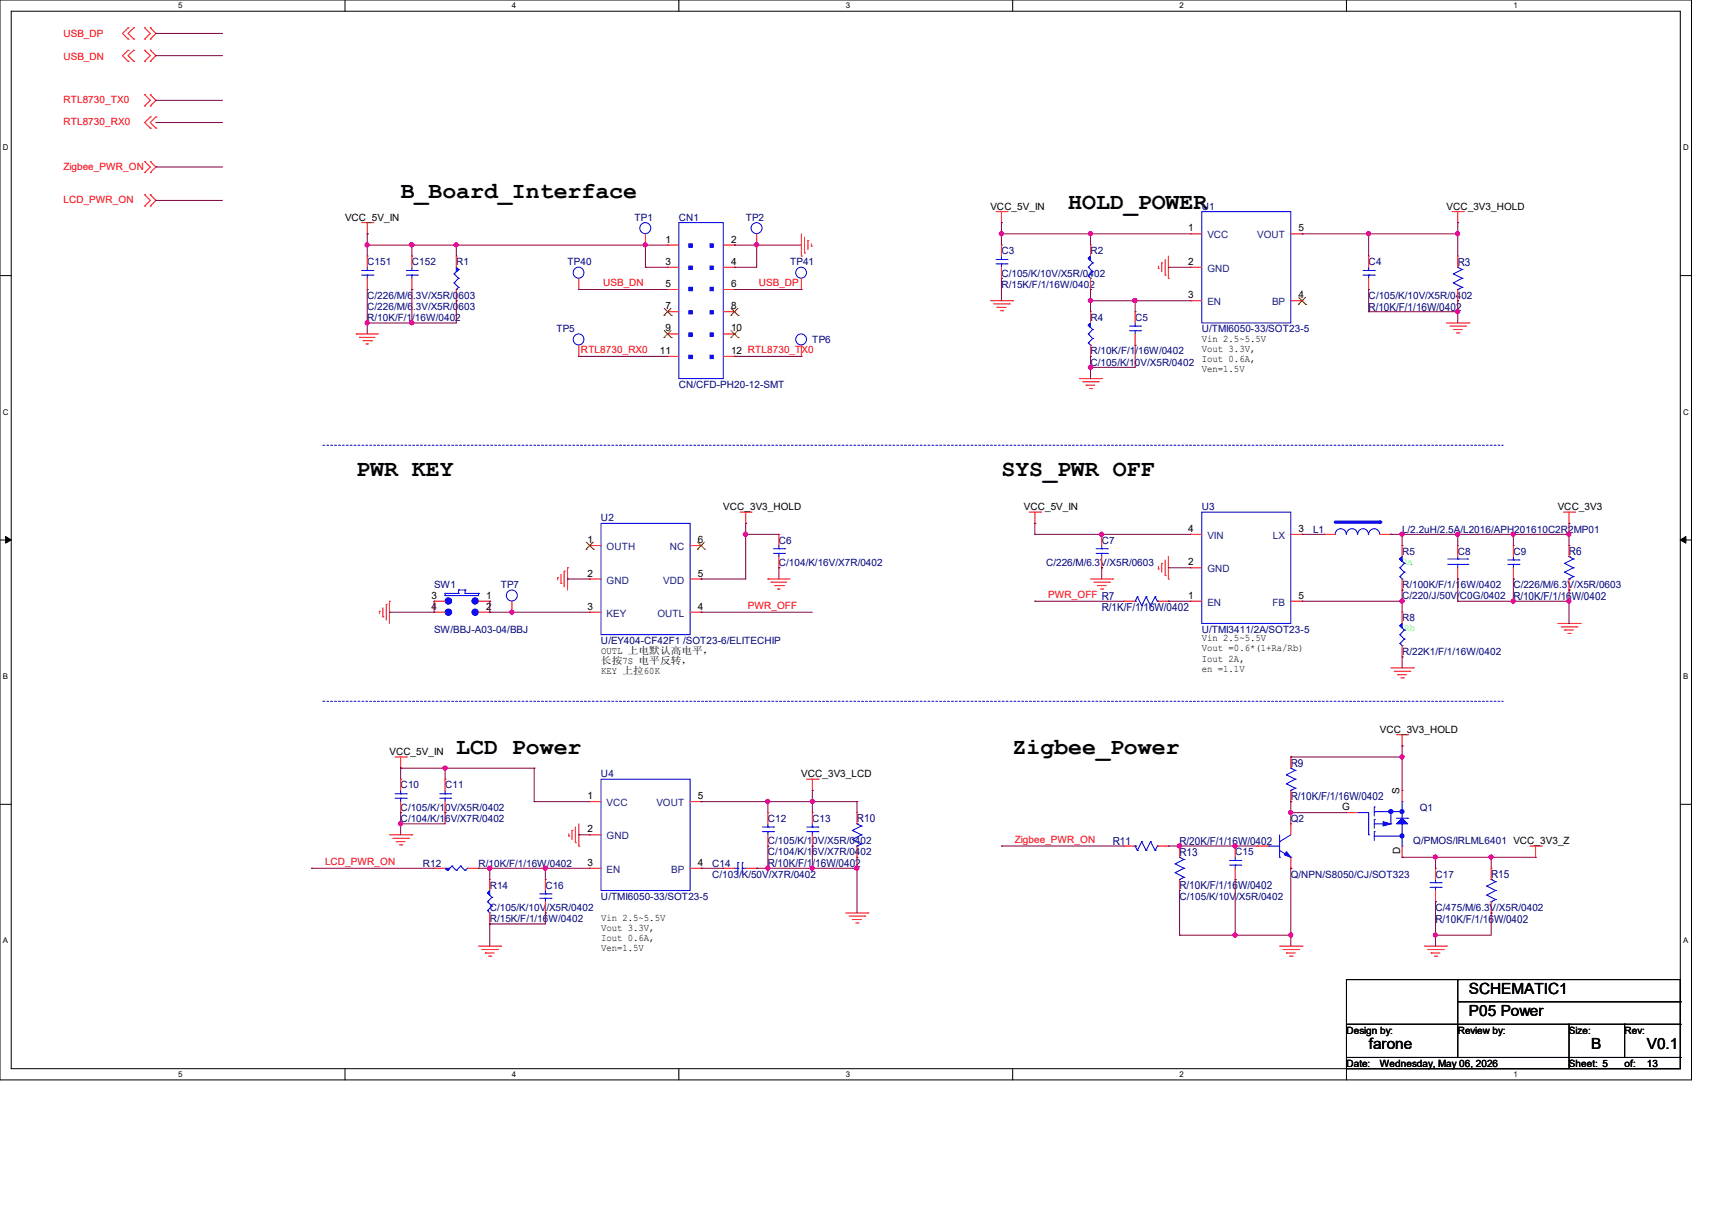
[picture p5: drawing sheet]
<svg xmlns="http://www.w3.org/2000/svg" width="297mm" height="210mm" viewBox="0 0 297 210" stroke-linecap="round" stroke-linejoin="round" font-family="sans-serif">
<path d="M0 0h293.5v187.3h-293.5zM1.9 1.9h289.6v183.4h-289.6z" fill="none" stroke="#000" stroke-width=".17"/>
<g fill="#fff">
<path d="M30.9 .2h.8v1.5h-.8z"/>
<path d="M30.9 185.5h.8v1.6h-.8z"/>
</g>
<path d="M59.9 0v1.9M59.9 185.3v2" fill="none" stroke="#000" stroke-width=".17"/>
<g fill="#fff">
<path d="M88.8 .2h.8v1.5h-.8z"/>
<path d="M88.8 185.5h.8v1.6h-.8z"/>
</g>
<path d="M117.8 0v1.9M117.8 185.3v2" fill="none" stroke="#000" stroke-width=".17"/>
<g fill="#fff">
<path d="M146.7 .2h.8v1.5h-.8z"/>
<path d="M146.7 185.5h.8v1.6h-.8z"/>
</g>
<path d="M175.7 0v1.9M175.7 185.3v2" fill="none" stroke="#000" stroke-width=".17"/>
<g fill="#fff">
<path d="M204.6 .2h.8v1.5h-.8z"/>
<path d="M204.6 185.5h.8v1.6h-.8z"/>
</g>
<path d="M233.6 0v1.9M233.6 185.3v2" fill="none" stroke="#000" stroke-width=".17"/>
<g fill="#fff">
<path d="M262.6 .2h.7v1.5h-.7z"/>
<path d="M262.6 185.5h.7v1.6h-.7z"/>
<path d="M.5 24.8h1v1.6h-1z"/>
<path d="M292 24.8h1v1.6h-1z"/>
<path d="M.5 70.7h1v1.5h-1z"/>
<path d="M292 70.7h1v1.5h-1z"/>
</g>
<path d="M0 47.8h1.9M291.5 47.8h2" fill="none" stroke="#000" stroke-width=".17"/>
<g fill="#fff">
<path d="M.5 116.5h.9v1.6h-.9z"/>
<path d="M292 116.5h.9v1.6h-.9z"/>
</g>
<path d="M0 93.6h1.9M291.5 93.6h2" fill="none" stroke="#000" stroke-width=".17"/>
<path d="M1 93l.9 .6-.9 .6zM291.5 93.6l1-.6v1.2z" fill="#000" stroke="#000" stroke-width=".17"/>
<g fill="#fff">
<path d="M.5 162.4h.9v1.5h-.9z"/>
<path d="M292 162.4h.9v1.5h-.9z"/>
</g>
<g fill="none" stroke="#000" stroke-width=".17">
<path d="M0 139.5h1.9M291.5 139.5h2M233.6 169.9h57.9v15.4h-57.9zM233.6 177.6h57.9M252.9 169.9h.1M252.9 173.7h38.6M252.9 169.9v13.5M272.2 177.6h.1M272.2 177.6v7.7M281.9 177.6h.1M281.9 177.6v5.8M291.5 177.6h.1"/>
<path d="M291.5 173.7h.1M233.6 183.4h57.9M291.5 183.4h.1"/>
</g>
<path d="M56 77.2h204.6M260.6 77.2h.1M56 121.6h204.6M260.6 121.6h.1" fill="none" stroke="#00f" stroke-width=".17" stroke-dasharray=".3 .3"/>
<g fill="none" stroke="#f00" stroke-width=".17">
<path d="M22.2 6.8h.1M22.2 4.8h.1M22.2 10.6h.1M22.2 8.7h.1M22.2 4.8l-.9 1 .9 1M22.2 8.7l-.9 1 .9 .9M23.2 6.8h.1M23.2 4.8h.1M23.2 10.6h.1M23.2 8.7h.1M23.2 4.8l-1 1 1 1M23.2 8.7l-1 1 1 .9"/>
<path d="M25.1 6.8h.1M25.1 4.8h.1M25.1 10.6h.1M25.1 8.7h.1M25.1 18.4h.1M25.1 16.4h.1M25.1 4.8l1 1-1 1M25.1 8.7l1 1-1 .9M25.1 16.4l1 1-1 1M26.1 4.8h.1M26.1 6.8h.1M26.1 8.7h.1"/>
<path d="M26.1 10.6h.1M26.1 16.4h.1M26.1 18.4h.1M26.1 4.8l1 1-1 1M26.1 8.7l1 1-1 .9M26.1 16.4l1 1-1 1M25.1 29.9h.1M25.1 28h.1M25.1 35.7h.1M25.1 33.8h.1M25.1 28l1 1-1 .9M25.1 33.8l1 1-1 .9"/>
<path d="M26.1 28h.1M26.1 29.9h.1M26.1 22.2h.1M26.1 20.3h.1M26.1 33.8h.1M26.1 35.7h.1M26.1 28l1 1-1 .9M26.1 20.3l-1 1 1 .9M26.1 33.8l1 1-1 .9M27.1 22.2h.1M27.1 20.3h.1M27.1 20.3l-1 1 1 .9"/>
<path d="M62.7 38.6h2M63.7 38.6v2M64.7 38.6h.1M172.8 36.7h1.9M173.7 38.6h.1M173.7 36.7v1.9M174.7 36.7h.1M251.9 36.7h2M252.9 38.6h.1M252.9 36.7v1.9M253.9 36.7h.1M61.8 57.9h.1"/>
<path d="M61.8 57.9h3.9M62.4 58.5h.1M62.4 58.5h2.7M62.9 59.1h1.6M63.5 59.6h.1M63.5 59.6h.4M63.7 40.6h.1M63.7 44.4h.1M63.7 50.2h.1M63.7 44.4v2M63.7 48.3v1.9M64.5 59.1h.1"/>
<path d="M71.5 44.4h.1M71.5 50.2h.1M71.5 44.4v2M71.5 48.3v1.9M79.2 44.4h.1M79.2 52.2h.1M79.2 44.4v2M79.2 50.2v2M100.4 50.2h.1M100.4 48.3v1.9M100.4 59.9v1.9M112 42.5h.1"/>
<path d="M112 40.6v1.9M115.8 42.5h.1M115.8 46.4h.1M115.8 50.2h.1M115.8 54.1h.1M115.8 57.9h.1M115.8 57.9h2M115.8 46.4h2M115.8 42.5h2M115.8 50.2h2M115.8 54.1h2M125.5 57.9h1.9"/>
<path d="M125.5 46.4h1.9M125.5 42.5h1.9M125.5 50.2h1.9M125.5 54.1h1.9M127.4 42.5h.1M127.4 46.4h.1M127.4 50.2h.1M127.4 54.1h.1M127.4 57.9h.1M131.3 42.5h.1M131.3 40.6v1.9M139 44.4h.1"/>
<path d="M139 50.2h.1M139 40.6v3.8M139 48.3v1.9M139 59.9v1.9M139.6 43.9h.1M139.6 41.1v2.8M140.2 41.7h.1M140.2 41.7v1.6M140.8 42.7h.1M140.8 42.3v.4M171.8 52.2h3.9M172.4 52.7h2.7"/>
<path d="M173 53.3h.1M173 53.3h1.5M173.6 53.9h.3M173.7 42.5h.1M173.7 48.3h.1M173.7 42.5v1.9M173.7 46.4v1.9M173.9 53.9h.1M175.1 52.7h.1M175.7 52.2h.1M189.2 42.5h.1M189.2 50.2h.1"/>
<path d="M189.2 54.1h.1M189.2 42.5v1.9M189.2 48.3v1.9M189.2 54.1v1.9M189.2 59.9v1.9M196.9 54.1h.1M196.9 59.9h.1M196.9 54.1v1.9M196.9 57.9v2M201 46.5h.1M201 46.1v.4M201.5 45.6h.1"/>
<path d="M201.5 45.6v1.5M202.1 47.7h.1M202.1 45v2.7M202.7 48.3h.1M202.7 44.4v3.9M206.6 40.6h.1M206.6 46.4h.1M206.6 52.2h.1M206.6 52.2h1.9M206.6 40.6h1.9M206.6 46.4h1.9M223.9 52.2h2"/>
<path d="M223.9 40.6h2M225.9 52.2h.1M225.9 40.6h.1M237.4 44.4h.1M237.4 50.2h.1M237.4 44.4v2M237.4 48.3v1.9M251 56h3.8M251.5 56.6h2.8M252.1 57.1h.1M252.1 57.1h1.6M252.7 57.7h.4"/>
<path d="M253.1 57.7h.1M254.3 56.6h.1M254.8 56h.1M100.4 61.8h.1M115.8 61.8h.1M115.8 61.8h2M125.5 61.8h1.9M127.4 61.8h.1M139 61.8h.1M187.3 65.7h3.8M187.8 66.2h2.7M188.4 66.8h.1"/>
<path d="M188.4 66.8h1.5M189 67.4h.4M189.2 61.8h.1M189.4 67.4h.1M190.5 66.2h.1M191.1 65.7h.1M97.3 99.6v1.6M97.9 99.1h.1M97.9 99.1v2.7M98.5 98.5h.1M98.5 98.5v3.8M102.3 94.6h.1"/>
<path d="M102.3 94.6h2M119.7 94.6h1.9M121.6 94.6h.1M128.4 88.8h1.9M129.4 90.8h.1M129.4 88.8v2M130.3 88.8h.1M135.1 92.7h.1M135.1 98.5h.1M135.1 92.7v1.9M135.1 96.5v2M178.6 88.8h1.9"/>
<path d="M179.5 90.8h.1M179.5 88.8v2M180.5 88.8h.1M191.1 92.7h.1M191.1 98.5h.1M191.1 92.7v1.9M191.1 96.5v2M201 98.7h.1M201 98.3v.4M201.5 97.7h.1M201.5 97.7v1.5M202.1 99.8h.1"/>
<path d="M202.1 97.1v2.7M202.7 96.5v3.9M206.6 98.5h.1M206.6 92.7h.1M206.6 98.5h1.9M206.6 92.7h1.9M223.9 92.7h2M225.9 92.7h.1M243.2 94.6h.1M243.2 94.6v1.9M252.9 94.6h.1M252.9 94.6v1.9"/>
<path d="M252.9 98.5v1.9M262.6 94.6h.1M262.6 94.6v1.9M262.6 98.5v1.9M271.2 88.8h2M272.2 90.8h.1M272.2 88.8v2M273.2 88.8h.1M65.8 106h.1M65.8 106v.4M66.4 107h.1M66.4 105.4v1.6"/>
<path d="M67 104.8h.1M67 104.8v2.7M67.6 104.3h.1M67.6 104.3v3.8M75.3 104.3h.1M75.3 106.2h.1M75.3 104.3h1.9M75.3 106.2h1.9M83 104.3h2M83 106.2h2M85 104.3h.1M85 106.2h.1"/>
<path d="M88.8 106.2h.1M88.8 104.3v1.9M96.7 100.2h.1M96.7 100.2v.4M97.3 101.2h.1M102.3 100.4h.1M102.3 106.2h.1M102.3 100.4h2M102.3 106.2h2M119.7 100.4h1.9M119.7 106.2h1.9M121.6 106.2h.1"/>
<path d="M121.6 100.4h.1M133.2 100.4h.1M133.2 100.4h3.9M133.8 101h.1M133.8 101h2.7M134.4 101.6h1.5M135 102.2h.1M135 102.2h.3M135.9 101.6h.1M189.2 100.4h3.8M189.8 101h2.7M190.4 101.6h.1"/>
<path d="M190.4 101.6h1.5M190.9 102.2h.4M191.3 102.2h.1M192.5 101h.1M193 100.4h.1M195 104.3h.1M195 104.3h1.9M200.8 104.3h1.9M202.7 100.4h.1M202.7 104.3h.1M206.6 104.3h.1M206.6 104.3h1.9"/>
<path d="M223.9 104.3h2M225.9 104.3h.1M241.3 115.8h3.9M241.9 116.4h2.7M242.5 117h.1M242.5 117h1.5M243 117.6h.5M243.2 106.2h.1M243.2 113.9h.1M243.2 102.3h.1M243.2 100.4v1.9M243.2 106.2v1.9"/>
<path d="M243.2 112v1.9M243.5 117.6h.1M244.6 116.4h.1M245.2 115.8h.1M252.9 100.4h.1M262.6 100.4h.1M270.3 108.1h3.9M270.8 108.7h2.8M271.4 109.3h.1M271.4 109.3h1.6M272 109.9h.4M272.4 109.9h.1"/>
<path d="M273.6 108.7h.1M274.2 108.1h.1M68.5 131.3h2M69.5 133.2h.1M69.5 135.1h.1M69.5 131.3v1.9M69.5 135.1v2M69.5 139v1.9M70.5 131.3h.1M77.2 135.1h.1M77.2 135.1v2M77.2 139v1.9"/>
<path d="M102.3 139h.1M102.3 139h2M119.7 139h1.9M121.6 139h.1M140 135.1h1.9M140.9 137.1h.1M140.9 135.1v2M141.9 135.1h.1M223.9 131.3h.1M223.9 139h.1M223.9 131.3v1.9M223.9 137.1v1.9"/>
<path d="M242.3 127.4h1.9M243.2 129.4h.1M243.2 127.4v2M244.2 127.4h.1M67.6 144.8h3.9M68.2 145.4h2.7M68.7 146h.1M68.7 146h1.6M69.3 146.5h.4M69.5 140.9h.1M69.7 146.5h.1M70.9 145.4h.1"/>
<path d="M71.5 144.8h.1M75.3 150.6h.1M75.3 150.6h1.9M77.2 140.9h.1M81.1 150.6h1.9M83 150.6h.1M85 152.5h.1M85 152.5v1.9M85 158.3v1.9M94.6 152.5h.1M94.6 158.3h.1M94.6 152.5v1.9"/>
<path d="M94.6 156.4v1.9M98.7 145h.1M98.7 144.6v.4M99.2 144h.1M99.2 144v1.6M99.8 146.1h.1M99.8 143.4v2.7M100.4 146.7h.1M100.4 142.9v3.8M102.3 144.8h.1M102.3 150.6h.1M102.3 144.8h2"/>
<path d="M102.3 150.6h2M119.7 150.6h1.9M121.6 150.6h.1M133.2 140.9h.1M133.2 146.7h.1M133.2 140.9v2M133.2 144.8v1.9M146.7 158.3h3.9M147.3 158.9h2.7M147.9 159.5h.1M147.9 159.5h1.5M148.7 140.9h.1"/>
<path d="M148.7 148.7h.1M148.7 140.9v2M148.7 146.7v2M150 158.9h.1M150.6 158.3h.1M195 146.7h.1M195 146.7h1.9M200.8 146.7h1.9M202.7 146.7h.1M214.3 146.7h.1M214.3 152.5h.1M214.3 146.7v2"/>
<path d="M214.3 150.6v1.9M218.1 146.7h.1M218.1 146.7h2M223.9 150.6h.1M223.9 142.9h.1M223.9 142.9v1.9M223.9 148.7v1.9M258.7 150.6h.1M258.7 158.3h.1M258.7 150.6v1.9M258.7 156.4v1.9M265.4 146.7h2"/>
<path d="M266.4 148.7h.1M266.4 146.7v2M267.4 146.7h.1M83 164.1h3.9M83.6 164.7h2.7M84.2 165.3h.1M84.2 165.3h1.5M84.8 165.8h.3M85 160.2h.1M85.1 165.8h.1M86.3 164.7h.1M86.9 164.1h.1"/>
<path d="M148.5 160.1h.3M148.8 160.1h.1M222 164.1h3.9M222.6 164.7h2.7M223.2 165.3h.1M223.2 165.3h1.5M223.7 165.8h.5M224.2 165.8h.1M225.3 164.7h.1M225.9 164.1h.1M247.1 164.1h3.9M247.7 164.7h2.7"/>
<path d="M248.3 165.3h.1M248.3 165.3h1.5M248.8 165.8h.4M249.2 165.8h.1M250.4 164.7h.1M251 164.1h.1"/>
</g>
<g fill="none" stroke="#00f" stroke-width=".17">
<path d="M117.8 38.6h7.7v27.1h-7.7zM208.5 36.7h15.4v19.3h-15.4zM62.7 47.7h2M62.7 46.9h2M63.7 46.9h.1M63.7 47.7h.1M63.7 46.4v.5M63.7 47.7v.6M64.7 47.7h.1M64.7 46.9h.1M70.5 47.7h1.9M70.5 46.9h1.9"/>
<path d="M71.5 46.9h.1M71.5 47.7h.1M71.5 46.4v.5M71.5 47.7v.6M72.4 47.7h.1M72.4 46.9h.1M78.8 47.5h.1M78.8 49.1h.1M78.8 47.5l.7 .8M78.8 49.1l.7 .7M79.2 50.2h.1M79.2 46.4l.3 .3"/>
<path d="M79.5 46.7h.1M79.5 48.3h.1M79.5 49.8h.1M79.5 46.7l-.7 .8M79.5 48.3l-.7 .8M79.5 49.8l-.3 .4M172.8 45.8h1.9M172.8 45h1.9M173.7 45h.1M173.7 45.8h.1M173.7 44.4v.6M173.7 45.8v.6"/>
<path d="M174.7 45.8h.1M174.7 45h.1M188.8 44.8h.1M188.8 46.4h.1M188.8 47.9h.1M188.8 56.4h.1M188.8 57.9h.1M188.8 59.5h.1M188.8 44.8l.8 .8M188.8 46.4l.8 .7M188.8 47.9l.4 .4M188.8 56.4l.8 .7"/>
<path d="M188.8 57.9l.8 .8M188.8 59.5l.4 .4M189.2 48.3h.1M189.2 59.9h.1M189.2 44.4l-.4 .4M189.2 56l-.4 .4M189.6 45.6h.1M189.6 47.1h.1M189.6 57.1h.1M189.6 58.7h.1M189.6 45.6l-.8 .8M189.6 47.1l-.8 .8"/>
<path d="M189.6 57.1l-.8 .8M189.6 58.7l-.8 .8M196 57.4h1.9M196 56.6h1.9M196.9 56.6h.1M196.9 57.4h.1M196.9 56v.6M196.9 57.4v.5M197.9 57.4h.1M197.9 56.6h.1M236.5 47.7h1.9M236.5 46.9h1.9"/>
<path d="M237.4 46.9h.1M237.4 47.7h.1M237.4 46.4v.5M237.4 47.7v.6M238.4 47.7h.1M238.4 46.9h.1M104.3 90.8h15.4v19.3h-15.4zM134.2 96h1.9M134.2 95.2h1.9M135.1 95.2h.1M135.1 96h.1M135.1 94.6v.6"/>
<path d="M135.1 96v.5M136.1 96h.1M136.1 95.2h.1M190.2 96h1.9M190.2 95.2h1.9M191.1 95.2h.1M191.1 96h.1M191.1 94.6v.6M191.1 96v.5M192.1 96h.1M192.1 95.2h.1M208.5 88.8h15.4v19.3h-15.4z"/>
<path d="M231.6 92.7a.95 .95 0 0 1 1-1 .95 .95 0 0 1 1 1M233.6 92.7a.95 .95 0 0 1 .9-1 .95 .95 0 0 1 1 1M235.5 92.7a.93 .93 0 0 1 1-1 .93 .93 0 0 1 .9 1M237.4 92.7a.95 .95 0 0 1 1-1 .95 .95 0 0 1 1 1M242.9 96.9h.1M242.9 98.5h.1M242.9 100h.1M242.9 96.9l.7 .8M242.9 98.5l.7 .7M242.9 100l.3 .4M243.2 96.5l-.3 .4M243.6 97.7h.1"/>
<path d="M243.6 99.2h.1M243.6 97.7l-.7 .8M243.6 99.2l-.7 .8M251.2 97.9h3.4M251.2 96.9h3.4M252.9 96.9h.1M252.9 97.9h.1M252.9 96.5v.4M252.9 97.9v.6M254.6 97.9h.1M254.6 96.9h.1M261.6 97.9h1.9"/>
<path d="M261.6 97.1h1.9M262.6 97.1h.1M262.6 97.9h.1M262.6 96.5v.6M262.6 97.9v.6M263.5 97.9h.1M263.5 97.1h.1M77.2 103.3h.1M77.2 102.9h.1M77.2 102.9v.4M77.2 102.9h2.3M79.5 102.9h.1"/>
<path d="M79.5 102.3h.1M79.5 102.3v.6M79.5 102.3h1.2M80.7 102.3h.1M80.7 102.9h.1M80.7 102.9h2.3M80.7 102.3v.6M83 102.9h.1M83 102.9v.4h-5.8M196.9 104.3h.1M197.3 103.5h.1M197.3 103.5l.8 1.5"/>
<path d="M197.3 103.5l-.4 .8M198.1 105h.1M198.8 103.5h.1M198.8 103.5l.8 1.5M198.8 103.5l-.7 1.5M199.6 105h.1M200.4 103.5h.1M200.4 103.5l-.8 1.5M200.4 103.5l.4 .8M200.8 104.3h.1M242.9 108.5h.1M242.9 110.1h.1"/>
<path d="M242.9 111.6h.1M242.9 108.5l.7 .8M242.9 110.1l.7 .7M242.9 111.6l.3 .4M243.2 112h.1M243.2 100.4h.1M243.2 108.1l-.3 .4M243.6 109.3h.1M243.6 110.8h.1M243.6 109.3l-.7 .8M243.6 110.8l-.7 .8M68.5 138.4h2"/>
<path d="M68.5 137.7h2M69.5 137.7h.1M69.5 138.4h.1M69.5 137.1v.6M69.5 138.4v.6M70.5 138.4h.1M70.5 137.7h.1M76.3 138.4h1.9M76.3 137.7h1.9M77.2 137.7h.1M77.2 138.4h.1M77.2 137.1v.6"/>
<path d="M77.2 138.4v.6M78.2 138.4h.1M78.2 137.7h.1M104.3 135.1h15.4v19.3h-15.4zM223.2 135.9h.1M223.2 134.4h.1M223.2 134.4l1.5 .7M223.2 135.9l1.5 .8M223.9 137.1h.1M223.9 133.2h.1M223.9 133.2l.8 .4M224.7 133.6h.1"/>
<path d="M224.7 135.1h.1M224.7 136.7h.1M224.7 135.1l-1.5 .8M224.7 133.6l-1.5 .8M224.7 136.7l-.8 .4M77.2 150.6l.4 .4M77.6 151h.1M78.4 150.2h.1M78.4 150.2l.8 .8M78.4 150.2l-.8 .8M79.2 151h.1M79.9 150.2h.1"/>
<path d="M79.9 150.2l.8 .8M79.9 150.2l-.7 .8M80.7 151h.1M81.1 150.6h.1M81.1 150.6l-.4 .4M84.6 154.9h.1M84.6 156.4h.1M84.6 157.9h.1M84.6 154.9l.7 .7M84.6 156.4l.7 .7M84.6 157.9l.4 .4M85 158.3h.1"/>
<path d="M85 154.4l-.4 .5M85.3 155.6h.1M85.3 157.1h.1M85.3 155.6l-.7 .8M85.3 157.1l-.7 .8M93.6 155.8h2M93.6 155h2M94.6 155h.1M94.6 155.8h.1M94.6 154.4v.6M94.6 155.8v.6M95.6 155.8h.1"/>
<path d="M95.6 155h.1M132.2 144.2h2M132.2 143.4h2M133.2 143.4h.1M133.2 144.2h.1M133.2 142.9v.5M133.2 144.2v.6M134.2 144.2h.1M134.2 143.4h.1M147.9 145.6h.1M147.9 144h.1M147.9 144l1.5 .8"/>
<path d="M147.9 145.6l1.5 .7M148.7 146.7h.1M148.7 142.9h.1M148.7 142.9l.7 .4M149.4 143.3h.1M149.4 144.8h.1M149.4 146.3h.1M149.4 144.8l-1.5 .8M149.4 143.3l-1.5 .7M149.4 146.3l-.7 .4M196.9 146.7h.1M196.9 146.7l.4 .8"/>
<path d="M197.3 147.5h.1M198.1 146h.1M198.1 146l.7 1.5M198.1 146l-.8 1.5M198.8 147.5h.1M199.6 146h.1M199.6 146l.8 1.5M199.6 146l-.8 1.5M200.4 147.5h.1M200.8 146.7h.1M200.8 146.7l-.4 .8M213.3 150h2"/>
<path d="M213.3 149.2h2M214.3 149.2h.1M214.3 150h.1M214.3 148.7v.5M214.3 150v.6M215.3 150h.1M215.3 149.2h.1M220.1 146.7h.1M220.1 146.7h1.9M222 146h.1M222 148.7h.1M222 147.5l1.9 1.2"/>
<path d="M222 144.8v3.9M223.9 148.7h.1M223.9 144.8l-1.9 1.2M257.9 155.2h.1M257.9 153.7h.1M257.9 153.7l1.6 .7M257.9 155.2l1.6 .8M258.7 156.4h.1M258.7 152.5h.1M258.7 152.5l.8 .4M259.5 152.9h.1M259.5 154.4h.1"/>
<path d="M259.5 156h.1M259.5 154.4l-1.6 .8M259.5 152.9l-1.6 .8M259.5 156l-.8 .4"/>
<circle cx="112" cy="39.6" r=".95"/>
<circle cx="131.3" cy="39.6" r=".95"/>
<circle cx="100.4" cy="58.9" r=".94"/>
<circle cx="100.4" cy="47.3" r=".94"/>
<circle cx="139" cy="47.3" r=".94"/>
<circle cx="139" cy="58.9" r=".94"/>
<circle cx="88.8" cy="103.3" r=".95"/>
</g>
<g fill="#00f" stroke="#00f" stroke-width=".17">
<path d="M223.2 147.7l.7 1-1.1-.4z"/>
<path d="M79.2 46.4l.3 .3-.3 .4 .3-.4-.3 .4z" fill-rule="evenodd"/>
<path d="M123.2 46.1h.5v.6h-.5z" fill-rule="evenodd"/>
<path d="M123.2 42.3h.5v.6h-.5z" fill-rule="evenodd"/>
<path d="M123.2 61.6h.5v.6h-.5z" fill-rule="evenodd"/>
<path d="M123.2 57.7h.5v.6h-.5z" fill-rule="evenodd"/>
<path d="M123.2 49.8h.5v.6h-.5z" fill-rule="evenodd"/>
<path d="M123.2 53.9h.5v.5h-.5z" fill-rule="evenodd"/>
<path d="M119.5 61.6h.6v.6h-.6z" fill-rule="evenodd"/>
<path d="M119.5 57.7h.6v.6h-.6z" fill-rule="evenodd"/>
<path d="M119.5 49.8h.6v.6h-.6z" fill-rule="evenodd"/>
<path d="M119.5 53.9h.6v.5h-.6z" fill-rule="evenodd"/>
<path d="M119.5 46.1h.6v.6h-.6z" fill-rule="evenodd"/>
<path d="M119.5 42.3h.6v.6h-.6z" fill-rule="evenodd"/>
<path d="M85 154.4v.8l-.4-.3 .4 .3-.4-.3z" fill-rule="evenodd"/>
<path d="M77.2 150.6h.8l-.4 .4 .4-.4-.4 .4z" fill-rule="evenodd"/>
<path d="M242.9 108.5l.3-.4v.8z" fill-rule="evenodd"/>
<path d="M188.8 44.8l.4-.4v.8z" fill-rule="evenodd"/>
<path d="M188.8 56.4l.4-.4v.8z" fill-rule="evenodd"/>
<path d="M243.2 96.5v.8l-.3-.4 .3 .4-.3-.4z" fill-rule="evenodd"/>
<circle cx="82.4" cy="104.2" r=".55"/>
<circle cx="77.8" cy="104.2" r=".56"/>
<circle cx="82.4" cy="106.2" r=".55"/>
<circle cx="77.8" cy="106.2" r=".56"/>
</g>
<g fill="none" stroke="#804000" stroke-width=".17">
<path d="M115.2 54.7h.1M115.2 58.5h.1M115.2 53.5l1.3 1.2M115.2 57.3l1.3 1.2M116.4 53.5l-1.2 1.2M116.4 57.3l-1.2 1.2M116.5 54.7h.1M116.5 58.5h.1M126.8 54.7h.1M126.8 58.5h.1M126.8 53.5l1.3 1.2M126.8 57.3l1.3 1.2"/>
<path d="M128 53.5l-1.2 1.2M128 57.3l-1.2 1.2M128.1 54.7h.1M128.1 58.5h.1M225.3 52.8h.1M225.3 51.6l1.2 1.2M226.5 51.6l-1.2 1.2M226.5 52.8h.1M101.7 95.2h.1M101.7 94l1.3 1.2M102.9 94l-1.2 1.2M103 95.2h.1"/>
<path d="M121 95.2h.1M121 94l1.3 1.2M122.2 94l-1.2 1.2M122.3 95.2h.1"/>
</g>
<path d="M231.6 90.6h7.8" fill="none" stroke="#00f" stroke-width=".55"/>
<circle cx="239.4" cy="90.6" r=".28" fill="#00f"/>
<g fill="none" stroke="#f00" stroke-width=".17">
<path d="M252.9 44.4h.1M252.9 52.2h.1M252.9 44.4v2M252.9 50.2v2M229.7 92.7h.1M229.7 92.7h1.9M239.4 92.7h1.9M241.3 92.7h.1M272.2 94.6h.1M272.2 94.6v1.9M272.2 102.3h.1M272.2 100.4v1.9"/>
<path d="M243.2 137.1h.1M243.2 137.1v1.9M125.5 150.6h.1M125.5 150.6h1.9M129.4 150.6h1.9M131.3 150.6h.1M140.9 140.9h.1M140.9 146.7h.1M140.9 140.9v2M140.9 144.8v1.9M204.6 146.7h.1M204.6 154.4h.1"/>
<path d="M204.6 146.7v2M204.6 152.5v1.9M233.6 140.9h.1M233.6 140.9h1.9M243.2 148.7h.1M243.2 146.7v2M249 150.6h.1M249 156.4h.1M249 150.6v1.9M249 154.4v2"/>
</g>
<g fill="none" stroke="#00f" stroke-width=".17">
<path d="M252.1 49.1h.1M252.1 47.5h.1M252.1 47.5l1.6 .8M252.1 49.1l1.6 .7M252.9 50.2h.1M252.9 46.4h.1M252.9 46.4l.8 .3M253.7 46.7h.1M253.7 48.3h.1M253.7 49.8h.1M253.7 48.3l-1.6 .8M253.7 46.7l-1.6 .8"/>
<path d="M253.7 49.8l-.8 .4M271.4 99.2h.1M271.4 97.7h.1M271.4 97.7l1.6 .8M271.4 99.2l1.6 .8M272.2 96.5h.1M272.2 96.5l.8 .4M273 96.9h.1M273 98.5h.1M273 100h.1M273 98.5l-1.6 .7M273 96.9l-1.6 .8"/>
<path d="M273 100l-.8 .4M272.2 100.4h.1M238.4 140h.1M238.4 140v1.5M243.2 139h.1M243.2 139v2.9M127.4 150.6h.6M128 149.6h.1M128 150.6h.1M128 149.6v2M128.8 149.6h.1M128.8 150.6h.1"/>
<path d="M128.8 149.6v2M128.8 150.6h.6M140 144.2h1.9M140 143.4h1.9M140.9 143.4h.1M140.9 144.2h.1M140.9 142.9v.5M140.9 144.2v.6M141.9 144.2h.1M141.9 143.4h.1M203.9 151.3h.1M203.9 149.8h.1"/>
<path d="M203.9 149.8l1.5 .8M203.9 151.3l1.5 .8M204.6 152.5h.1M204.6 148.7h.1M204.6 148.7l.8 .4M205.4 149.1h.1M205.4 150.6h.1M205.4 152.1h.1M205.4 150.6l-1.5 .7M205.4 149.1l-1.5 .7M205.4 152.1l-.8 .4M235.5 140.9h.1"/>
<path d="M235.5 140.9h1.9v3.9M237.4 144.8h.1M238.4 144.2h.1M238.4 142.1h.1M238.4 140.8h.1M238.4 142.1v1.5M238.4 144.2v1.6M238.4 142.9h2M238.4 145h4.8M238.4 140.8h4.8M240.4 142.9h.1M241.3 142.9h.1"/>
<path d="M241.3 140.9v2M242.3 141.9h1.9M243.2 146.7h.1M243.2 142.9h.1M243.2 140.8h.1M243.2 145h.1M243.2 142.9v3.8M244.2 141.9h.1M248.1 153.9h1.9M248.1 153.1h1.9M249 153.1h.1M249 153.9h.1"/>
<path d="M249 152.5v.6M249 153.9v.5M250 153.9h.1M250 153.1h.1"/>
</g>
<g fill="#00f" stroke="#00f" stroke-width=".17">
<path d="M239.9 142.5l1.4 .4-1.4 .4z"/>
<path d="M243.2 141.9l1 1h-1.9z"/>
<circle cx="243.2" cy="140.7" r=".36"/>
<circle cx="243.2" cy="145" r=".36"/>
<circle cx="241.3" cy="140.7" r=".37"/>
</g>
<g fill="none" stroke="#800040" stroke-width=".17">
<path d="M27.1 5.8h.1M27.1 9.7h.1M27.1 17.4h.1M27.1 5.8h11.5M27.1 9.7h11.5M27.1 17.4h11.5M27.1 29h.1M27.1 21.3h.1M27.1 34.8h.1M27.1 29h11.5M27.1 21.3h11.5M27.1 34.8h11.5"/>
<path d="M173.7 38.6h.1M173.7 38.6v3.9M252.9 38.6h.1M252.9 38.6v5.8M63.7 56h.1M63.7 40.6h.1M63.7 50.2h.1M63.7 42.5h.1M63.7 40.6v3.8M63.7 50.2v7.7M63.7 42.5h52.1M71.5 50.2h.1"/>
<path d="M71.5 42.5h.1M71.5 56h.1M71.5 42.5v1.9M71.5 50.2v5.8M79.2 52.2h.1M79.2 42.5h.1M79.2 42.5v1.9M79.2 52.2v3.8h-15.5M100.4 50.2h.1M100.4 50.2h15.4M112 46.4h.1M112 42.5h.1"/>
<path d="M112 46.4h3.8M112 42.5v3.9M127.4 42.5h.1M127.4 50.2h.1M127.4 46.4h.1M127.4 42.5h11.6M127.4 50.2h11.6M131.3 42.5h.1M131.3 42.5v3.9h-3.9M173.7 40.6h.1M173.7 48.3h.1M173.7 48.3v3.9"/>
<path d="M173.7 40.6h32.9M189.2 40.6h.1M189.2 52.2h.1M189.2 50.2h.1M189.2 40.6v1.9M189.2 50.2v3.9M189.2 52.2h17.4M196.9 52.2h.1M196.9 59.9h.1M196.9 52.2v1.9M196.9 59.9v3.8h-7.7M202.7 46.4h.1"/>
<path d="M202.7 46.4h3.9M225.9 40.6h.1M225.9 40.6h27M237.4 54.1h.1M237.4 50.2h.1M237.4 40.6h.1M237.4 54.1h15.5M237.4 40.6v3.8M237.4 50.2v3.9M252.9 52.2h.1M252.9 40.6h.1M252.9 54.1h.1"/>
<path d="M252.9 52.2v3.8M100.4 61.8h.1M100.4 61.8h15.4M127.4 61.8h.1M127.4 61.8h11.6M189.2 61.8h.1M189.2 63.7h.1M189.2 61.8v3.9M129.4 90.8h.1M129.4 92.7h.1M129.4 90.8v9.6h-7.8M129.4 92.7h5.7"/>
<path d="M135.1 98.5h.1M135.1 98.5v1.9M179.5 92.7h.1M179.5 90.8h.1M179.5 92.7h27.1M179.5 90.8v1.9M191.1 92.7h.1M191.1 98.5h.1M191.1 98.5v1.9M202.7 98.5h.1M202.7 98.5h3.9M225.9 92.7h.1"/>
<path d="M225.9 92.7h3.8M241.3 92.7h.1M241.3 92.7h30.9M243.2 92.7h.1M243.2 92.7v1.9M252.9 92.7h.1M252.9 92.7v1.9M262.6 92.7h.1M262.6 92.7v1.9M272.2 92.7h.1M272.2 90.8h.1M272.2 90.8v3.8"/>
<path d="M67.6 106.2h.1M75.3 104.3h.1M75.3 104.3v1.9h-7.7M85 106.2h.1M85 104.3h.1M85 106.2h17.3M85 104.3v1.9M88.8 106.2h.1M98.5 100.4h.1M98.5 100.4h3.8M121.6 106.2h.1M121.6 100.4h.1"/>
<path d="M121.6 106.2h19.3M179.5 104.3h.1M179.5 104.3h15.5M202.7 104.3h.1M202.7 104.3h3.9M225.9 104.3h.1M225.9 104.3h17.3M243.2 104.3h.1M243.2 102.3h.1M243.2 113.9h.1M243.2 102.3v3.9M243.2 113.9v1.9"/>
<path d="M252.9 104.3h.1M252.9 100.4h.1M252.9 100.4v3.9M252.9 104.3h19.3M262.6 100.4h.1M262.6 104.3h.1M262.6 100.4v3.9M272.2 102.3h.1M272.2 108.1h.1M272.2 102.3v5.8M69.5 133.2h.1M69.5 133.2h23.2"/>
<path d="M69.5 133.2v1.9M77.2 133.2h.1M77.2 133.2v1.9M92.7 133.2h.1M92.7 139h.1M92.7 139h9.6M92.7 133.2v5.8M121.6 139h.1M121.6 139h27.1M133.2 139h.1M133.2 139v1.9M140.9 137.1h.1"/>
<path d="M140.9 139h.1M140.9 137.1v3.8M148.7 139h.1M148.7 139v1.9M223.9 139h.1M223.9 131.3h.1M223.9 139v3.9M223.9 131.3h19.3M243.2 129.4h.1M243.2 131.3h.1M243.2 129.4v7.7M54.1 150.6h.1"/>
<path d="M54.1 150.6h21.2M69.5 142.9h.1M69.5 140.9h.1M69.5 140.9v3.9M77.2 140.9h.1M77.2 140.9v2h-7.7M83 150.6h.1M83 150.6h19.3M85 150.6h.1M85 150.6v1.9M94.6 150.6h.1M94.6 158.3h.1"/>
<path d="M94.6 158.3v1.9h-9.6M94.6 150.6v1.9M100.4 144.8h.1M100.4 144.8h1.9M121.6 150.6h.1M121.6 150.6h3.9M131.3 150.6h.1M131.3 150.6h17.4M133.2 146.7h.1M133.2 150.6h.1M133.2 146.7v3.9M140.9 146.7h.1"/>
<path d="M140.9 150.6h.1M140.9 146.7v3.9M148.7 148.7h.1M148.7 150.6h.1M148.7 148.7v9.6M173.7 146.7h.1M173.7 146.7h21.3M202.7 146.7h15.4M204.6 146.7h.1M204.6 154.4h.1M204.6 154.4v7.8M214.3 152.5h.1"/>
<path d="M214.3 146.7h.1M214.3 152.5v9.7M223.9 150.6h.1M223.9 140.9h.1M223.9 150.6v13.5M223.9 140.9h9.7M243.2 148.7h.1M243.2 148.7h23.2M249 156.4h.1M249 148.7h.1M249 148.7v1.9M249 156.4v7.7"/>
<path d="M258.7 148.7h.1M258.7 158.3h.1M258.7 158.3v3.9h-9.7M258.7 148.7v1.9M85 160.2h.1M85 160.2v3.9M204.6 162.2h.1M204.6 162.2h19.3M214.3 162.2h.1M223.9 162.2h.1M249 162.2h.1"/>
</g>
<g fill="#f0f" stroke="#f0f" stroke-width=".17">
<circle cx="63.7" cy="56" r=".36"/>
<circle cx="79.1" cy="42.5" r=".36"/>
<circle cx="71.4" cy="42.5" r=".37"/>
<circle cx="189.2" cy="40.5" r=".36"/>
<circle cx="173.7" cy="40.5" r=".37"/>
<circle cx="237.4" cy="40.5" r=".36"/>
<circle cx="189.2" cy="52.1" r=".36"/>
<circle cx="252.9" cy="40.5" r=".36"/>
<circle cx="88.8" cy="106.2" r=".36"/>
<circle cx="129.3" cy="92.6" r=".37"/>
<circle cx="131.3" cy="42.5" r=".36"/>
<circle cx="71.4" cy="56" r=".37"/>
<circle cx="63.7" cy="42.5" r=".36"/>
<circle cx="112" cy="42.5" r=".36"/>
<circle cx="196.9" cy="52.1" r=".37"/>
<circle cx="189.2" cy="63.7" r=".36"/>
<circle cx="94.6" cy="150.6" r=".36"/>
<circle cx="77.2" cy="133.2" r=".37"/>
<circle cx="133.2" cy="139" r=".36"/>
<circle cx="140.9" cy="139" r=".36"/>
<circle cx="148.6" cy="150.6" r=".37"/>
<circle cx="140.9" cy="150.6" r=".36"/>
<circle cx="133.2" cy="150.6" r=".36"/>
<circle cx="223.9" cy="140.9" r=".36"/>
<circle cx="204.6" cy="146.7" r=".36"/>
<circle cx="243.2" cy="131.3" r=".36"/>
<circle cx="69.5" cy="142.9" r=".36"/>
<circle cx="84.9" cy="150.6" r=".36"/>
<circle cx="258.7" cy="148.6" r=".36"/>
<circle cx="249" cy="148.6" r=".36"/>
<circle cx="249" cy="162.2" r=".36"/>
<circle cx="252.9" cy="54" r=".36"/>
<circle cx="191.1" cy="92.6" r=".36"/>
<circle cx="243.2" cy="104.2" r=".36"/>
<circle cx="243.2" cy="92.6" r=".36"/>
<circle cx="262.5" cy="104.2" r=".36"/>
<circle cx="262.5" cy="92.6" r=".36"/>
<circle cx="252.9" cy="92.6" r=".36"/>
<circle cx="272.2" cy="92.6" r=".36"/>
<circle cx="272.2" cy="104.2" r=".36"/>
<circle cx="223.9" cy="162.2" r=".36"/>
<circle cx="214.3" cy="162.2" r=".36"/>
<circle cx="214.3" cy="146.7" r=".36"/>
</g>
<g font-size="4">
<text x="69.5" y="34.3">B_Board_Interface</text>
<text x="185.3" y="36.2">HOLD_POWER</text>
<text x="61.8" y="82.5">PWR KEY</text>
<text x="173.7" y="82.5">SYS_PWR OFF</text>
<text x="79.2" y="130.8">LCD Power</text>
<text x="175.7" y="130.8">Zigbee_Power</text>
</g>
<g font-size="2.7">
<text x="254.8" y="172.3">SCHEMATIC1</text>
<text x="254.8" y="176.1">P05 Power</text>
<text x="237.4" y="181.9">farone</text>
<text x="276.1" y="181.9">B</text>
<text x="285.7" y="181.9">V0.1</text>
</g>
<g font-size="1.9" fill="#000080">
<text x="252.9" y="46.1">R3</text>
<text x="237.4" y="53.8">R/10K/F/1/16W/0402</text>
<text x="272.2" y="96.3">R6</text>
<text x="191.1" y="106">R/1K/F/1/16W/0402</text>
<text x="223.9" y="133">R9</text>
<text x="148.7" y="142.6">R10</text>
<text x="223.9" y="138.8">R/10K/F/1/16W/0402</text>
<text x="193" y="146.5">R11</text>
<text x="204.6" y="148.4">R13</text>
<text x="204.6" y="146.5">R/20K/F/1/16W/0402</text>
<text x="133.2" y="150.4">R/10K/F/1/16W/0402</text>
<text x="204.6" y="154.2">R/10K/F/1/16W/0402</text>
<text x="258.7" y="152.3">R15</text>
<text x="249" y="160">R/10K/F/1/16W/0402</text>
</g>
<g font-size="1.7" fill="#f00">
<text x="11" y="6.4">USB_DP</text>
<text x="11" y="10.3">USB_DN</text>
<text x="11" y="17.8">RTL8730_TX0</text>
<text x="11" y="21.7">RTL8730_RX0</text>
<text x="11" y="29.4">Zigbee_PWR_ON</text>
<text x="11" y="35.2">LCD_PWR_ON</text>
<text x="104.6" y="49.6">USB_DN</text>
<text x="131.7" y="49.6">USB_DP</text>
<text x="100.8" y="61.2">RTL8730_RX0</text>
<text x="129.7" y="105.6">PWR_OFF</text>
<text x="181.9" y="103.7">PWR_OFF R7</text>
<text x="56.4" y="150">LCD_PWR_ON</text>
<text x="176.1" y="146.1">Zigbee_PWR_ON</text>
</g>
<g font-size="1.7">
<text x="59.9" y="38.3">VCC_5V_IN</text>
<text x="171.8" y="36.4">VCC_5V_IN</text>
<text x="206.2" y="40.1">1</text>
<text x="225.3" y="40.1">5</text>
<text x="250.9" y="36.4">VCC_3V3_HOLD</text>
<text x="115.4" y="42.1">1</text>
<text x="115.4" y="45.9">3</text>
<text x="126.8" y="42.1">2</text>
<text x="126.8" y="45.9">4</text>
<text x="206.2" y="45.9">2</text>
<text x="115.4" y="49.8">5</text>
<text x="115.4" y="53.6">7</text>
<text x="126.8" y="49.8">6</text>
<text x="126.8" y="53.6">8</text>
<text x="206.2" y="51.7">3</text>
<text x="225.3" y="51.7">4</text>
<text x="115.4" y="57.5">9</text>
<text x="126.8" y="57.5">10</text>
<text x="208.5" y="59.3">Vin 2.5~5.5V</text>
<text x="114.5" y="61.4">11</text>
<text x="126.8" y="61.4">12 RTL8730_TX0</text>
<text x="208.5" y="61">Vout 3.3V,</text>
<text x="208.5" y="62.8">Iout 0.6A,</text>
<text x="208.5" y="64.5">Ven=1.5V</text>
<text x="125.5" y="88.5">VCC_3V3_HOLD</text>
<text x="177.6" y="88.5">VCC_5V_IN</text>
<text x="270.2" y="88.5">VCC_3V3</text>
<text x="101.9" y="94.2">1</text>
<text x="121.1" y="94.2">6</text>
<text x="206.2" y="92.2">4</text>
<text x="225.3" y="92.2">3</text>
<text x="101.9" y="100">2</text>
<text x="121.1" y="100">5</text>
<text x="206.2" y="98">2</text>
<text x="74.9" y="103.8">3</text>
<text x="74.9" y="105.7">4</text>
<text x="84.4" y="103.8">1</text>
<text x="84.4" y="105.7">2</text>
<text x="101.9" y="105.7">3</text>
<text x="121.1" y="105.7">4</text>
<text x="206.2" y="103.8">1</text>
<text x="225.3" y="103.8">5</text>
<text x="104.3" y="113.4">OUTL 上电默认高电平，</text>
<text x="208.5" y="111.2">Vin 2.5~5.5V</text>
<text x="208.5" y="113">Vout =0.6*(1+Ra/Rb)</text>
<text x="104.3" y="115.1">长按7S 电平反转，</text>
<text x="104.3" y="116.8">KEY 上拉60K</text>
<text x="208.5" y="114.7">Iout 2A,</text>
<text x="208.5" y="116.5">en =1.1V</text>
<text x="67.6" y="131">VCC_5V_IN</text>
<text x="239.4" y="127.1">VCC_3V3_HOLD</text>
<text x="139" y="134.8">VCC_3V3_LCD</text>
<text x="242.8" y="137.7" transform="rotate(-90 242.8 137.7)">S</text>
<text x="101.9" y="138.6">1</text>
<text x="121.1" y="138.6">5</text>
<text x="232.8" y="140.5">G</text>
<text x="101.9" y="144.4">2</text>
<text x="242.9" y="148.1" transform="rotate(-90 242.9 148.1)">D</text>
<text x="101.9" y="150.2">3</text>
<text x="121.1" y="150.2">4</text>
<text x="104.3" y="159.7">Vin 2.5~5.5V</text>
<text x="104.3" y="161.5">Vout 3.3V,</text>
<text x="104.3" y="163.2">Iout 0.6A,</text>
<text x="104.3" y="164.9">Ven=1.5V</text>
<text x="233.6" y="179.2">Design by:</text>
<text x="252.9" y="179.2">Review by:</text>
<text x="272.2" y="179.2">Size:</text>
<text x="281.8" y="179.2">Rev:</text>
<text x="233.6" y="185">Date:</text>
<text x="239.4" y="185">Wednesday, May 06, 2026</text>
<text x="272.2" y="185">Sheet: 5</text>
<text x="281.9" y="185">of:</text>
<text x="285.7" y="185">13</text>
</g>
<g font-size="1.7" fill="#000080">
<text x="110.1" y="38.3">TP1</text>
<text x="117.8" y="38.3">CN1</text>
<text x="129.4" y="38.3">TP2</text>
<text x="208.5" y="36.4">U1</text>
<text x="63.7" y="46">C151</text>
<text x="71.5" y="46">C152</text>
<text x="79.2" y="46">R1</text>
<text x="98.5" y="46">TP40</text>
<text x="137.1" y="46">TP41</text>
<text x="173.7" y="44.1">C3</text>
<text x="173.7" y="48">C/105/K/10V/X5R/0402</text>
<text x="189.2" y="44.1">R2</text>
<text x="237.4" y="46">C4</text>
<text x="63.7" y="51.8">C/226/M/6.3V/X5R/0603</text>
<text x="63.7" y="53.8">C/226/M/6.3V/X5R/0603</text>
<text x="173.7" y="49.9">R/15K/F/1/16W/0402</text>
<text x="237.4" y="51.8">C/105/K/10V/X5R/0402</text>
<text x="63.7" y="55.7">R/10K/F/1/16W/0402</text>
<text x="96.5" y="57.6">TP5</text>
<text x="140.9" y="59.5">TP6</text>
<text x="189.2" y="55.7">R4</text>
<text x="196.9" y="55.7">C5</text>
<text x="208.5" y="57.6">U/TMI6050-33/SOT23-5</text>
<text x="189.2" y="63.4">C/105/K/10V/X5R/0402</text>
<text x="189.2" y="61.5">R/10K/F/1/16W/0402</text>
<text x="117.8" y="67.3">CN/CFD-PH20-12-SMT</text>
<text x="208.5" y="88.5">U3</text>
<text x="104.3" y="90.4">U2</text>
<text x="135.1" y="94.3">C6</text>
<text x="191.1" y="94.3">C7</text>
<text x="227.8" y="92.4">L1</text>
<text x="243.2" y="92.4">L/2.2uH/2.5A/L2016/APH201610C2R2MP01</text>
<text x="135.1" y="98.1">C/104/K/16V/X7R/0402</text>
<text x="181.5" y="98.1">C/226/M/6.3V/X5R/0603</text>
<text x="243.2" y="96.2">R5</text>
<text x="252.9" y="96.2">C8</text>
<text x="262.5" y="96.2">C9</text>
<text x="75.3" y="102">SW1</text>
<text x="86.9" y="102">TP7</text>
<text x="243.2" y="103.9">C/220/J/50V/C0G/0402 R/10K/F/1/16W/0402</text>
<text x="243.2" y="107.8">R8</text>
<text x="243.2" y="102">R/100K/F/1/16W/0402</text>
<text x="262.5" y="102">C/226/M/6.3V/X5R/0603</text>
<text x="75.3" y="109.7">SW/BBJ-A03-04/BBJ</text>
<text x="104.3" y="111.7">U/EY404-CF42F1 /SOT23-6/ELITECHIP</text>
<text x="208.5" y="109.7">U/TMI3411/2A/SOT23-5</text>
<text x="243.2" y="113.6">R/22K1/F/1/16W/0402</text>
<text x="69.5" y="136.7">C10</text>
<text x="77.2" y="136.7">C11</text>
<text x="104.3" y="134.8">U4</text>
<text x="69.5" y="140.6">C/105/K/10V/X5R/0402</text>
<text x="69.5" y="142.5">C/104/K/16V/X7R/0402</text>
<text x="133.2" y="142.5">C12</text>
<text x="140.9" y="142.5">C13</text>
<text x="223.9" y="142.5">Q2</text>
<text x="246.3" y="140.6">Q1</text>
<text x="133.2" y="146.4">C/105/K/10V/X5R/0402</text>
<text x="133.2" y="148.3">C/104/K/16V/X7R/0402</text>
<text x="214.3" y="148.3">C15</text>
<text x="245.2" y="146.4">Q/PMOS/IRLML6401 VCC_3V3_Z</text>
<text x="73.4" y="150.3">R12</text>
<text x="83" y="150.3">R/10K/F/1/16W/0402</text>
<text x="85" y="154.1">R14</text>
<text x="94.6" y="154.1">C16</text>
<text x="123.6" y="150.3">C14</text>
<text x="123.6" y="152.2">C/103/K/50V/X7R/0402</text>
<text x="223.9" y="152.2">Q/NPN/S8050/CJ/SOT323</text>
<text x="249" y="152.2">C17</text>
<text x="85" y="158">C/105/K/10V/X5R/0402</text>
<text x="85" y="159.9">R/15K/F/1/16W/0402</text>
<text x="104.3" y="156">U/TMI6050-33/SOT23-5</text>
<text x="204.6" y="156">C/105/K/10V/X5R/0402</text>
<text x="249" y="158">C/475/M/6.3V/X5R/0402</text>
</g>
<g font-size="1.7" fill="#004080">
<text x="209.5" y="41.4">VCC</text>
<text x="218.1" y="41.4">VOUT</text>
<text x="209.5" y="47.2">GND</text>
<text x="209.5" y="53">EN</text>
<text x="220.7" y="53">BP</text>
<text x="105.2" y="95.4">OUTH</text>
<text x="116.2" y="95.4">NC</text>
<text x="209.5" y="93.5">VIN</text>
<text x="220.8" y="93.5">LX</text>
<text x="105.2" y="101.2">GND</text>
<text x="115.1" y="101.2">VDD</text>
<text x="209.5" y="99.3">GND</text>
<text x="105.2" y="107">KEY</text>
<text x="114" y="107">OUTL</text>
<text x="209.5" y="105.1">EN</text>
<text x="220.8" y="105.1">FB</text>
<text x="105.2" y="139.8">VCC</text>
<text x="113.9" y="139.8">VOUT</text>
<text x="105.2" y="145.6">GND</text>
<text x="105.2" y="151.4">EN</text>
<text x="116.5" y="151.4">BP</text>
</g>
<g font-size="1.7" fill="#0f0">
<text x="243.3" y="97.9">Ra</text>
<text x="243.6" y="109.5">Rb</text>
</g>
<g font-size="1.4">
<text x="30.9" y="1.4">5</text>
<text x="88.8" y="1.4">4</text>
<text x="146.7" y="1.4">3</text>
<text x="204.6" y="1.4">2</text>
<text x="262.6" y="1.4">1</text>
<text x=".5" y="26.1">D</text>
<text x="292" y="26.1">D</text>
<text x=".5" y="71.9">C</text>
<text x="292" y="71.9">C</text>
<text x=".5" y="117.8">B</text>
<text x="292" y="117.8">B</text>
<text x=".5" y="163.6">A</text>
<text x="292" y="163.6">A</text>
<text x="30.9" y="186.8">5</text>
<text x="88.8" y="186.8">4</text>
<text x="146.7" y="186.8">3</text>
<text x="204.6" y="186.8">2</text>
<text x="262.6" y="186.8">1</text>
</g>
</svg>
